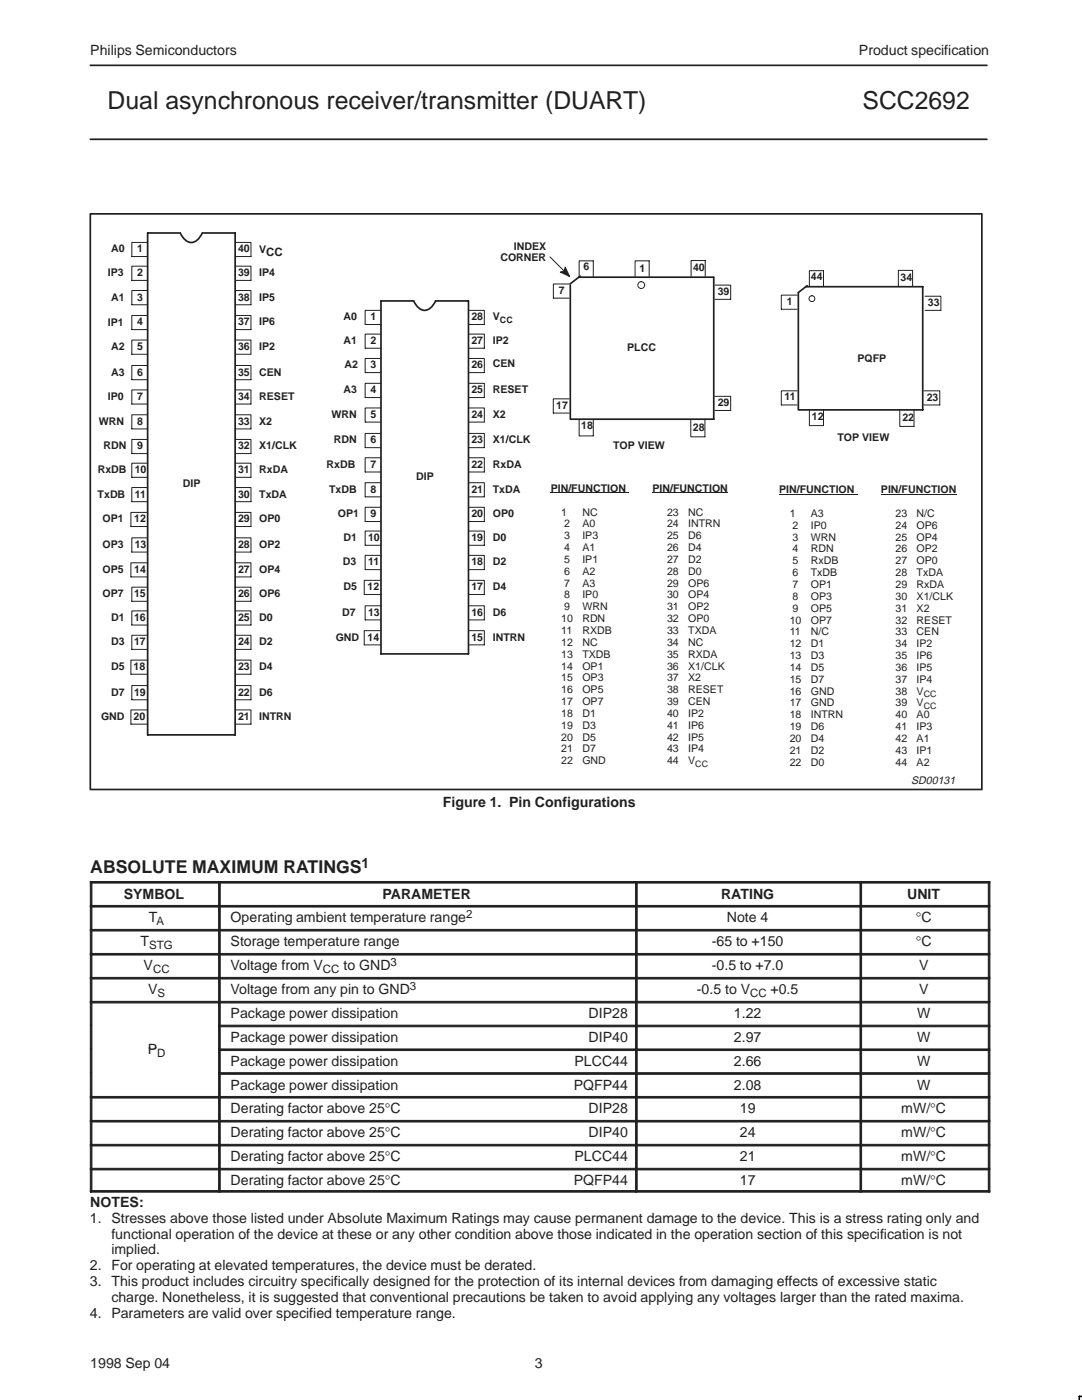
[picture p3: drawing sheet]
<svg xmlns="http://www.w3.org/2000/svg" width="216mm" height="279mm" viewBox="0 0 216 279" stroke-linecap="round" stroke-linejoin="round" font-family="sans-serif">
<path d="M18 13h178.9M18 27.8h178.9M18 42.7h177.9v114.9h-177.9zM36 46.5h-6.5v100.2h17.4v-100.2h-6.5a2.52 2.52 0 0 1-2.6 1.8 3 3 0 0 1-1.8-1.8M113.8 56.9v26.6M113.9 55.3h28.5v28.4h-28.6M76 60.1v70.4h17.5v-70.4h-6.6a2.52 2.52 0 0 1-2.6 1.8 3 3 0 0 1-1.8-1.8h-6.4" fill="none" stroke="#231f20" stroke-width=".34"/>
<g fill="none" stroke="#231f20" stroke-width=".2">
<path d="M29.5 48.4h-3.2v2.8h3.2M29.5 53.1h-3.2v2.9h3.2M29.5 58h-3.2v2.8h3.2M46.9 48.4h3.2v2.8h-3.2M46.9 53.1h3.2v2.9h-3.2M46.9 58h3.2v2.8h-3.2M109.7 51.3l4 3.9M112.6 53.9l1 1.3M113.6 56.7h-3.2v2.8h3.2M115.6 55.2v-3.1h2.8v3.1M126.7 55.2v-3.1h2.8v3.1M137.9 55.2v-3.2h2.8v3.2"/>
<path d="M142.6 56.9h3.2v2.8h-3.2M159.1 58.9h-3.2v2.8h3.2M161.5 57.2v-3.2h2.8v3.2M179.3 57.1v-3.1h2.8v3.1M184.6 59.1h3.1v2.8h-3.1M29.5 63h-3.2v2.8h3.2M29.5 67.9h-3.2v2.8h3.2M29.5 72.9h-3.2v2.9h3.2M29.5 77.8h-3.2v2.8h3.2M46.9 67.9h3.2v2.8h-3.2M46.9 72.9h3.2v2.9h-3.2M46.9 77.8h3.2v2.8h-3.2"/>
<path d="M46.9 63h3.2v2.8h-3.2M76 61.9h-3.1v2.9h3.1M76 66.7h-3.1v2.8h3.1M76 71.5h-3.1v2.9h3.1M76 76.5h-3.1v2.8h3.1M93.5 61.9h3.1v2.9h-3.1M93.5 66.7h3.1v2.8h-3.1M93.5 71.5h3.1v2.9h-3.1M93.5 76.5h3.1v2.8h-3.1M113.6 79.6h-3.2v2.8h3.2M142.6 79.1h3.2v2.8h-3.2M159.1 78h-3.2v2.8h3.2"/>
<path d="M184.3 78h3.2v2.8h-3.2M29.5 82.8h-3.2v2.8h3.2M29.5 87.7h-3.2v2.8h3.2M29.5 92.4h-3.2v2.9h3.2M29.5 97.3h-3.2v2.8h3.2M46.9 82.8h3.2v2.8h-3.2M46.9 87.7h3.2v2.8h-3.2M46.9 92.4h3.2v2.9h-3.2M46.9 97.3h3.2v2.8h-3.2M76 81.4h-3.1v2.8h3.1M76 86.5h-3.1v2.8h3.1M76 91.4h-3.1v2.8h3.1"/>
<path d="M76 96.3h-3.1v2.9h3.1M93.5 81.4h3.1v2.8h-3.1M93.5 86.5h3.1v2.8h-3.1M93.5 91.4h3.1v2.8h-3.1M93.5 96.3h3.1v2.9h-3.1M109.9 98.4h15.7M115.6 83.8v3.2h2.8v-3.2M130.2 98.4h15.1M137.8 83.8v3.4h2.9v-3.4M155.5 98.6h15.6M161.5 81.8v3.1h2.8v-3.1M175.8 98.6h15.1"/>
<path d="M179.5 81.8v3.3h2.9v-3.3M29.5 102.3h-3.4v2.8h3.4M29.5 107.3h-3.2v2.9h3.2M29.5 112.3h-3.4v2.8h3.4M29.5 117.2h-3.2v2.8h3.2M46.9 102.3h3.2v2.8h-3.2M46.9 107.3h3.2v2.9h-3.2M46.9 112.3h3.2v2.8h-3.2M46.9 117.2h3.2v2.8h-3.2M76 101.2h-3.1v2.9h3.1M76 106h-3.1v2.8h3.1M76 110.8h-3.1v2.9h3.1"/>
<path d="M76 115.8h-3.3v2.8h3.3M93.5 101.2h3.1v2.9h-3.1M93.5 106h3.1v2.8h-3.1M93.5 110.8h3.1v2.9h-3.1M93.5 115.8h3.1v2.8h-3.1M29.5 121.9h-3.2v2.8h3.2M29.5 126.8h-3.2v2.8h3.2M29.5 131.7h-3.4v2.9h3.4M29.5 136.8h-3.2v2.9h3.2M46.9 121.9h3.2v2.8h-3.2M46.9 126.8h3.2v2.8h-3.2M46.9 131.7h3.2v2.9h-3.2"/>
<path d="M46.9 136.8h3.2v2.9h-3.2M76 120.9h-3.1v2.8h3.1M76 125.9h-3.3v2.8h3.3M93.5 120.9h3.1v2.8h-3.1M93.5 125.9h3.1v2.8h-3.1M29.5 141.7h-3.4v2.8h3.4M46.9 141.7h3.2v2.8h-3.2"/>
</g>
<path d="M112.8 53.3l.8 1.9-1.8-.9 .8-.2z" fill-rule="evenodd" fill="#231f20" stroke="#231f20" stroke-width=".2"/>
<path d="M113.7 55.1h1.6v1.6h-1.6z" fill-rule="evenodd" fill="#fff"/>
<path d="M115.8 55.1l-2.1 1.6" fill="none" stroke="#231f20" stroke-width=".34"/>
<circle cx="128" cy="56.9" r=".68" fill="#fff"/>
<circle cx="128" cy="56.9" r=".68" fill="none" stroke="#231f20" stroke-width=".2"/>
<path d="M159.3 57.2v24.4M159.4 57.2h24.7v24.6h-24.8" fill="none" stroke="#231f20" stroke-width=".34"/>
<path d="M156.4 55.1h4.3v3.1h-4.3z" fill-rule="evenodd" fill="#fff"/>
<path d="M161.1 57l-1.8 1.4" fill="none" stroke="#231f20" stroke-width=".34"/>
<circle cx="162" cy="59.6" r=".58" fill="#fff"/>
<circle cx="162" cy="59.6" r=".58" fill="none" stroke="#231f20" stroke-width=".2"/>
<g fill="#231f20" stroke="#231f20" stroke-width=".2">
<path d="M18 175.9h.3v4.8h-.3z" fill-rule="evenodd"/>
<path d="M18 175.9h25.6v.3h-25.6z" fill-rule="evenodd"/>
<path d="M43.6 175.9h.3v4.8h-.3z" fill-rule="evenodd"/>
<path d="M43.6 175.9h83.2v.3h-83.2z" fill-rule="evenodd"/>
<path d="M126.8 175.9h.3v4.8h-.3z" fill-rule="evenodd"/>
<path d="M126.8 175.9h44.8v.3h-44.8z" fill-rule="evenodd"/>
<path d="M171.6 175.9h.3v4.8h-.3z" fill-rule="evenodd"/>
<path d="M197.2 175.9h.3v4.8h-.3z" fill-rule="evenodd"/>
<path d="M171.6 175.9h25.9v.3h-25.9z" fill-rule="evenodd"/>
<path d="M18 180.7h.3v4.8h-.3z" fill-rule="evenodd"/>
<path d="M18 180.7h25.6v.3h-25.6z" fill-rule="evenodd"/>
<path d="M43.6 180.7h.3v4.8h-.3z" fill-rule="evenodd"/>
<path d="M43.6 180.7h83.2v.3h-83.2z" fill-rule="evenodd"/>
<path d="M126.8 180.7h.3v4.8h-.3z" fill-rule="evenodd"/>
<path d="M126.8 180.7h44.8v.3h-44.8z" fill-rule="evenodd"/>
<path d="M171.6 180.7h.3v4.8h-.3z" fill-rule="evenodd"/>
<path d="M197.2 180.7h.3v4.8h-.3z" fill-rule="evenodd"/>
<path d="M171.6 180.7h25.9v.3h-25.9z" fill-rule="evenodd"/>
<path d="M18 185.5h.3v4.8h-.3z" fill-rule="evenodd"/>
<path d="M18 185.5h25.6v.3h-25.6z" fill-rule="evenodd"/>
<path d="M43.6 185.5h.3v4.8h-.3z" fill-rule="evenodd"/>
<path d="M43.6 185.5h83.2v.3h-83.2z" fill-rule="evenodd"/>
<path d="M126.8 185.5h.3v4.8h-.3z" fill-rule="evenodd"/>
<path d="M126.8 185.5h44.8v.3h-44.8z" fill-rule="evenodd"/>
<path d="M171.6 185.5h.3v4.8h-.3z" fill-rule="evenodd"/>
<path d="M197.2 185.5h.3v4.8h-.3z" fill-rule="evenodd"/>
<path d="M171.6 185.5h25.9v.3h-25.9z" fill-rule="evenodd"/>
<path d="M18 190.3h.3v4.7h-.3z" fill-rule="evenodd"/>
<path d="M18 190.3h25.6v.3h-25.6z" fill-rule="evenodd"/>
<path d="M43.6 190.3h.3v4.7h-.3z" fill-rule="evenodd"/>
<path d="M43.6 190.3h83.2v.3h-83.2z" fill-rule="evenodd"/>
<path d="M126.8 190.3h.3v4.7h-.3z" fill-rule="evenodd"/>
<path d="M126.8 190.3h44.8v.3h-44.8z" fill-rule="evenodd"/>
<path d="M171.6 190.3h.3v4.7h-.3z" fill-rule="evenodd"/>
<path d="M197.2 190.3h.3v4.7h-.3z" fill-rule="evenodd"/>
<path d="M171.6 190.3h25.9v.3h-25.9z" fill-rule="evenodd"/>
<path d="M18 195.1h.3v4.7h-.3z" fill-rule="evenodd"/>
<path d="M18 195.1h25.6v.3h-25.6z" fill-rule="evenodd"/>
<path d="M43.6 195.1h.3v4.7h-.3z" fill-rule="evenodd"/>
<path d="M43.6 195.1h83.2v.3h-83.2z" fill-rule="evenodd"/>
<path d="M126.8 195.1h.3v4.7h-.3z" fill-rule="evenodd"/>
<path d="M126.8 195.1h44.8v.3h-44.8z" fill-rule="evenodd"/>
<path d="M171.6 195.1h.3v4.7h-.3z" fill-rule="evenodd"/>
<path d="M197.2 195.1h.3v4.7h-.3z" fill-rule="evenodd"/>
<path d="M171.6 195.1h25.9v.3h-25.9z" fill-rule="evenodd"/>
<path d="M18 199.8h.3v4.8h-.3z" fill-rule="evenodd"/>
<path d="M18 199.8h25.6v.4h-25.6z" fill-rule="evenodd"/>
<path d="M43.6 199.8h.3v4.8h-.3z" fill-rule="evenodd"/>
<path d="M43.6 199.8h83.2v.4h-83.2z" fill-rule="evenodd"/>
<path d="M126.8 199.8h.3v4.8h-.3z" fill-rule="evenodd"/>
<path d="M126.8 199.8h44.8v.4h-44.8z" fill-rule="evenodd"/>
<path d="M171.6 199.8h.3v4.8h-.3z" fill-rule="evenodd"/>
<path d="M197.2 199.8h.3v4.8h-.3z" fill-rule="evenodd"/>
<path d="M171.6 199.8h25.9v.4h-25.9z" fill-rule="evenodd"/>
<path d="M18 204.6h.3v4.7h-.3z" fill-rule="evenodd"/>
<path d="M43.6 204.6h.3v4.7h-.3z" fill-rule="evenodd"/>
<path d="M43.6 204.6h83.2v.3h-83.2z" fill-rule="evenodd"/>
<path d="M126.8 204.6h.3v4.7h-.3z" fill-rule="evenodd"/>
<path d="M126.8 204.6h44.8v.3h-44.8z" fill-rule="evenodd"/>
<path d="M171.6 204.6h.3v4.7h-.3z" fill-rule="evenodd"/>
<path d="M197.2 204.6h.3v4.7h-.3z" fill-rule="evenodd"/>
<path d="M171.6 204.6h25.9v.3h-25.9z" fill-rule="evenodd"/>
<path d="M18 209.3h.3v4.8h-.3z" fill-rule="evenodd"/>
<path d="M43.6 209.3h.3v4.8h-.3z" fill-rule="evenodd"/>
<path d="M43.6 209.3h83.2v.4h-83.2z" fill-rule="evenodd"/>
<path d="M126.8 209.3h.3v4.8h-.3z" fill-rule="evenodd"/>
<path d="M126.8 209.3h44.8v.4h-44.8z" fill-rule="evenodd"/>
<path d="M171.6 209.3h.3v4.8h-.3z" fill-rule="evenodd"/>
<path d="M197.2 209.3h.3v4.8h-.3z" fill-rule="evenodd"/>
<path d="M171.6 209.3h25.9v.4h-25.9z" fill-rule="evenodd"/>
<path d="M18 214.1h.3v4.7h-.3z" fill-rule="evenodd"/>
<path d="M43.6 214.1h.3v4.7h-.3z" fill-rule="evenodd"/>
<path d="M43.6 214.1h83.2v.3h-83.2z" fill-rule="evenodd"/>
<path d="M126.8 214.1h.3v4.7h-.3z" fill-rule="evenodd"/>
<path d="M126.8 214.1h44.8v.3h-44.8z" fill-rule="evenodd"/>
<path d="M171.6 214.1h.3v4.7h-.3z" fill-rule="evenodd"/>
<path d="M197.2 214.1h.3v4.7h-.3z" fill-rule="evenodd"/>
<path d="M171.6 214.1h25.9v.3h-25.9z" fill-rule="evenodd"/>
<path d="M18 218.8h.3v4.8h-.3z" fill-rule="evenodd"/>
<path d="M18 218.8h25.6v.3h-25.6z" fill-rule="evenodd"/>
<path d="M43.6 218.8h.3v4.8h-.3z" fill-rule="evenodd"/>
<path d="M43.6 218.8h83.2v.3h-83.2z" fill-rule="evenodd"/>
<path d="M126.8 218.8h.3v4.8h-.3z" fill-rule="evenodd"/>
<path d="M126.8 218.8h44.8v.3h-44.8z" fill-rule="evenodd"/>
<path d="M171.6 218.8h.3v4.8h-.3z" fill-rule="evenodd"/>
<path d="M197.2 218.8h.3v4.8h-.3z" fill-rule="evenodd"/>
<path d="M171.6 218.8h25.9v.3h-25.9z" fill-rule="evenodd"/>
<path d="M18 223.6h.3v4.8h-.3z" fill-rule="evenodd"/>
<path d="M18 223.6h25.6v.3h-25.6z" fill-rule="evenodd"/>
<path d="M43.6 223.6h.3v4.8h-.3z" fill-rule="evenodd"/>
<path d="M43.6 223.6h83.2v.3h-83.2z" fill-rule="evenodd"/>
<path d="M126.8 223.6h.3v4.8h-.3z" fill-rule="evenodd"/>
<path d="M126.8 223.6h44.8v.3h-44.8z" fill-rule="evenodd"/>
<path d="M171.6 223.6h.3v4.8h-.3z" fill-rule="evenodd"/>
<path d="M197.2 223.6h.3v4.8h-.3z" fill-rule="evenodd"/>
<path d="M171.6 223.6h25.9v.3h-25.9z" fill-rule="evenodd"/>
<path d="M18 228.4h.3v4.7h-.3z" fill-rule="evenodd"/>
<path d="M18 228.4h25.6v.3h-25.6z" fill-rule="evenodd"/>
<path d="M43.6 228.4h.3v4.7h-.3z" fill-rule="evenodd"/>
<path d="M43.6 228.4h83.2v.3h-83.2z" fill-rule="evenodd"/>
<path d="M126.8 228.4h.3v4.7h-.3z" fill-rule="evenodd"/>
<path d="M126.8 228.4h44.8v.3h-44.8z" fill-rule="evenodd"/>
<path d="M171.6 228.4h.3v4.7h-.3z" fill-rule="evenodd"/>
<path d="M197.2 228.4h.3v4.7h-.3z" fill-rule="evenodd"/>
<path d="M171.6 228.4h25.9v.3h-25.9z" fill-rule="evenodd"/>
<path d="M18 233.2h.3v4.7h-.3z" fill-rule="evenodd"/>
<path d="M18 233.2h25.6v.3h-25.6z" fill-rule="evenodd"/>
<path d="M18 237.6h25.6v.3h-25.6z" fill-rule="evenodd"/>
<path d="M43.6 233.2h.3v4.7h-.3z" fill-rule="evenodd"/>
<path d="M43.6 233.2h83.2v.3h-83.2z" fill-rule="evenodd"/>
<path d="M43.6 237.6h83.2v.3h-83.2z" fill-rule="evenodd"/>
<path d="M126.8 233.2h.3v4.7h-.3z" fill-rule="evenodd"/>
<path d="M126.8 233.2h44.8v.3h-44.8z" fill-rule="evenodd"/>
<path d="M126.8 237.6h44.8v.3h-44.8z" fill-rule="evenodd"/>
<path d="M171.6 233.2h.3v4.7h-.3z" fill-rule="evenodd"/>
<path d="M197.2 233.2h.3v4.7h-.3z" fill-rule="evenodd"/>
<path d="M171.6 233.2h25.9v.3h-25.9z" fill-rule="evenodd"/>
<path d="M171.6 237.6h25.9v.3h-25.9z" fill-rule="evenodd"/>
</g>
<path d="M215.9 278.7h-.5v.7" fill="none" stroke="#000" stroke-width=".32"/>
<g font-size="4.9" fill="#231f20">
<text x="21.5" y="21.8">Dual asynchronous receiver/transmitter (DUART)</text>
<text x="172.1" y="21.8">SCC2692</text>
</g>
<text font-size="3.5" fill="#231f20" x="18" y="174.3">ABSOLUTE MAXIMUM RATINGS</text>
<g font-size="2.8" fill="#231f20">
<text x="18" y="10.9">Philips Semiconductors</text>
<text x="171.4" y="10.9">Product specification</text>
<text x="88.4" y="161.1">Figure 1. Pin Configurations</text>
<text x="72.1" y="173.2">1</text>
<text x="24.7" y="179.3">SYMBOL</text>
<text x="76.3" y="179.3">PARAMETER</text>
<text x="143.9" y="179.3">RATING</text>
<text x="181" y="179.3">UNIT</text>
<text x="29.7" y="184.1">T</text>
<text x="46" y="184.1">Operating ambient temperature range</text>
<text x="145" y="184.1">Note 4</text>
<text x="182.7" y="184.1">°C</text>
<text x="28" y="188.9">T</text>
<text x="46" y="188.9">Storage temperature range</text>
<text x="142" y="188.9">-65 to +150</text>
<text x="182.7" y="188.9">°C</text>
<text x="28.7" y="193.7">V</text>
<text x="46" y="193.7">Voltage from V</text>
<text x="68.5" y="193.7">to GND</text>
<text x="142" y="193.7">-0.5 to +7.0</text>
<text x="183.4" y="193.7">V</text>
<text x="29.5" y="198.5">V</text>
<text x="46" y="198.5">Voltage from any pin to GND</text>
<text x="46" y="203.2">Package power dissipation</text>
<text x="117.5" y="203.2">DIP28</text>
<text x="139.1" y="198.5">-0.5 to V</text>
<text x="146.5" y="203.2">1.22</text>
<text x="153.7" y="198.5">+0.5</text>
<text x="183" y="203.2">W</text>
<text x="183.4" y="198.5">V</text>
<text x="46" y="208">Package power dissipation</text>
<text x="117.5" y="208">DIP40</text>
<text x="146.5" y="208">2.97</text>
<text x="183" y="208">W</text>
<text x="29.5" y="210.4">P</text>
<text x="46" y="212.7">Package power dissipation</text>
<text x="114.6" y="212.7">PLCC44</text>
<text x="146.5" y="212.7">2.66</text>
<text x="183" y="212.7">W</text>
<text x="46" y="217.4">Package power dissipation</text>
<text x="114.5" y="217.4">PQFP44</text>
<text x="146.5" y="217.4">2.08</text>
<text x="183" y="217.4">W</text>
<text x="46" y="222.2">Derating factor above 25°C</text>
<text x="46" y="227">Derating factor above 25°C</text>
<text x="117.5" y="222.2">DIP28</text>
<text x="117.5" y="227">DIP40</text>
<text x="147.6" y="222.2">19</text>
<text x="147.6" y="227">24</text>
<text x="179.8" y="222.2">mW/°C</text>
<text x="179.8" y="227">mW/°C</text>
<text x="46" y="231.8">Derating factor above 25°C</text>
<text x="114.6" y="231.8">PLCC44</text>
<text x="147.6" y="231.8">21</text>
<text x="179.8" y="231.8">mW/°C</text>
<text x="46" y="236.6">Derating factor above 25°C</text>
<text x="114.5" y="236.6">PQFP44</text>
<text x="147.6" y="236.6">17</text>
<text x="179.8" y="236.6">mW/°C</text>
<text x="17.9" y="244.1">1. Stresses above those listed under Absolute Maximum Ratings may cause permanent damage to the device. This is a stress rating only and</text>
<text x="18" y="240.9">NOTES:</text>
<text x="22.2" y="247.2">functional operation of the device at these or any other condition above those indicated in the operation section of this specification is not</text>
<text x="22.2" y="250.4">implied.</text>
<text x="17.9" y="253.5">2. For operating at elevated temperatures, the device must be derated.</text>
<text x="17.9" y="256.7">3. This product includes circuitry specifically designed for the protection of its internal devices from damaging effects of excessive static</text>
<text x="17.9" y="263">4. Parameters are valid over specified temperature range.</text>
<text x="22.2" y="259.8">charge. Nonetheless, it is suggested that conventional precautions be taken to avoid applying any voltages larger than the rated maxima.</text>
<text x="18" y="273">1998 Sep 04</text>
<text x="106.7" y="273">3</text>
</g>
<g font-size="2.3" fill="#231f20">
<text x="53.1" y="51.2">CC</text>
<text x="31.3" y="184.7">A</text>
<text x="93" y="183.2">2</text>
<text x="29.8" y="189.5">STG</text>
<text x="30.5" y="194.3">CC</text>
<text x="64.4" y="194.3">CC</text>
<text x="77.9" y="192.8">3</text>
<text x="81.8" y="197.6">3</text>
<text x="31.4" y="199.1">S</text>
<text x="149.7" y="199.1">CC</text>
<text x="31.4" y="211">D</text>
</g>
<text font-size="2.2" fill="#231f20" x="181.8" y="156.4">SD00131</text>
<g font-size="2.1" fill="#231f20">
<text x="22.2" y="50.4">A0</text>
<text x="27.4" y="50.4">1</text>
<text x="47.5" y="50.4">40</text>
<text x="51.7" y="50.6">V</text>
<text x="99.8" y="52.2">CORNER</text>
<text x="102.6" y="49.8">INDEX</text>
<text x="116.5" y="53.9">6</text>
<text x="21.5" y="55.1">IP3</text>
<text x="22.2" y="60">A1</text>
<text x="27.4" y="60">3</text>
<text x="27.4" y="55.1">2</text>
<text x="47.5" y="60">38</text>
<text x="47.5" y="55.1">39</text>
<text x="51.7" y="55.1">IP4</text>
<text x="51.7" y="60">IP5</text>
<text x="111.5" y="58.7">7</text>
<text x="127.6" y="54.2">1</text>
<text x="138.3" y="54.2">40</text>
<text x="143.2" y="58.9">39</text>
<text x="161.8" y="55.8">44</text>
<text x="179.7" y="56.1">34</text>
<text x="21.5" y="65">IP1</text>
<text x="27.4" y="65">4</text>
<text x="47.5" y="65">37</text>
<text x="51.7" y="65">IP6</text>
<text x="68.5" y="63.9">A0</text>
<text x="73.9" y="63.9">1</text>
<text x="94.1" y="63.9">28</text>
<text x="98.3" y="63.9">V</text>
<text x="157" y="60.9">1</text>
<text x="185.2" y="61.1">33</text>
<text x="22.2" y="69.9">A2</text>
<text x="27.4" y="69.9">5</text>
<text x="47.5" y="69.9">36</text>
<text x="51.7" y="69.9">IP2</text>
<text x="68.5" y="68.7">A1</text>
<text x="73.9" y="68.7">2</text>
<text x="94.1" y="68.7">27</text>
<text x="98.3" y="68.7">IP2</text>
<text x="125.1" y="70">PLCC</text>
<text x="22.2" y="74.9">A3</text>
<text x="27.4" y="74.9">6</text>
<text x="47.5" y="74.9">35</text>
<text x="51.7" y="74.9">CEN</text>
<text x="68.7" y="73.5">A2</text>
<text x="73.9" y="73.5">3</text>
<text x="94.1" y="73.5">26</text>
<text x="98.3" y="73.2">CEN</text>
<text x="171.1" y="72.2">PQFP</text>
<text x="21.5" y="79.8">IP0</text>
<text x="27.4" y="79.8">7</text>
<text x="47.5" y="79.8">34</text>
<text x="51.7" y="79.8">RESET</text>
<text x="66.2" y="83.4">WRN</text>
<text x="68.5" y="78.5">A3</text>
<text x="73.9" y="83.4">5</text>
<text x="73.9" y="78.5">4</text>
<text x="94.1" y="83.4">24</text>
<text x="94.1" y="78.5">25</text>
<text x="98.3" y="78.5">RESET</text>
<text x="98.3" y="83.4">X2</text>
<text x="111" y="81.6">17</text>
<text x="143.2" y="81.1">29</text>
<text x="156.5" y="79.9">11</text>
<text x="162" y="83.8">12</text>
<text x="184.9" y="80">23</text>
<text x="19.7" y="84.8">WRN</text>
<text x="20.7" y="89.7">RDN</text>
<text x="27.4" y="89.7">9</text>
<text x="27.4" y="84.8">8</text>
<text x="47.5" y="89.7">32</text>
<text x="47.5" y="84.8">33</text>
<text x="51.7" y="84.8">X2</text>
<text x="51.7" y="89.7">X1/CLK</text>
<text x="66.6" y="88.5">RDN</text>
<text x="73.9" y="88.5">6</text>
<text x="94.1" y="88.5">23</text>
<text x="98.3" y="88.5">X1/CLK</text>
<text x="116" y="85.7">18</text>
<text x="122.4" y="89.6">TOP VIEW</text>
<text x="138.3" y="86.1">28</text>
<text x="167.1" y="88.1">TOP VIEW</text>
<text x="180.1" y="84">22</text>
<text x="19.5" y="94.4">RxDB</text>
<text x="26.9" y="94.4">10</text>
<text x="47.5" y="94.4">31</text>
<text x="51.7" y="94.4">RxDA</text>
<text x="65.2" y="93.4">RxDB</text>
<text x="73.9" y="93.4">7</text>
<text x="83.1" y="95.9">DIP</text>
<text x="94.1" y="93.4">22</text>
<text x="98.3" y="93.4">RxDA</text>
<text x="19.5" y="99.3">TxDB</text>
<text x="26.9" y="99.3">11</text>
<text x="36.5" y="97.2">DIP</text>
<text x="47.5" y="99.3">30</text>
<text x="51.7" y="99.3">TxDA</text>
<text x="65.7" y="98.3">TxDB</text>
<text x="73.9" y="98.3">8</text>
<text x="94.1" y="98.3">21</text>
<text x="98.3" y="98.3">TxDA</text>
<text x="109.9" y="98.2">PIN/FUNCTION</text>
<text x="130.2" y="98.2">PIN/FUNCTION</text>
<text x="155.5" y="98.4">PIN/FUNCTION</text>
<text x="175.8" y="98.4">PIN/FUNCTION</text>
<text x="20.5" y="104.3">OP1</text>
<text x="26.8" y="104.3">12</text>
<text x="47.5" y="104.3">29</text>
<text x="51.7" y="104.3">OP0</text>
<text x="67.4" y="103.2">OP1</text>
<text x="68.5" y="108">D1</text>
<text x="73.4" y="108">10</text>
<text x="73.9" y="103.2">9</text>
<text x="94.1" y="103.2">20</text>
<text x="94.1" y="108">19</text>
<text x="98.3" y="103.2">OP0</text>
<text x="98.3" y="108">D0</text>
<text x="112" y="102.9">1</text>
<text x="112.6" y="105.2">2</text>
<text x="112.6" y="107.6">3</text>
<text x="116.2" y="102.9">NC</text>
<text x="116.2" y="105.2">A0</text>
<text x="116.2" y="107.6">IP3</text>
<text x="133.1" y="102.9">23</text>
<text x="133.1" y="105.2">24</text>
<text x="133.1" y="107.6">25</text>
<text x="137.3" y="102.9">NC</text>
<text x="137.3" y="105.2">INTRN</text>
<text x="137.3" y="107.6">D6</text>
<text x="157.6" y="103.2">1</text>
<text x="158.2" y="105.5">2</text>
<text x="158.2" y="107.9">3</text>
<text x="161.8" y="103.2">A3</text>
<text x="161.8" y="105.5">IP0</text>
<text x="161.8" y="107.9">WRN</text>
<text x="178.7" y="103.2">23</text>
<text x="178.7" y="105.5">24</text>
<text x="178.7" y="107.9">25</text>
<text x="182.9" y="103.2">N/C</text>
<text x="182.9" y="105.5">OP6</text>
<text x="182.9" y="107.9">OP4</text>
<text x="20.5" y="109.3">OP3</text>
<text x="26.9" y="109.3">13</text>
<text x="47.5" y="109.3">28</text>
<text x="51.7" y="109.3">OP2</text>
<text x="68.4" y="112.8">D3</text>
<text x="73.4" y="112.8">11</text>
<text x="94.1" y="112.8">18</text>
<text x="98.3" y="112.8">D2</text>
<text x="112.6" y="110">4</text>
<text x="112.6" y="112.3">5</text>
<text x="116.2" y="110">A1</text>
<text x="116.2" y="112.3">IP1</text>
<text x="133.1" y="110">26</text>
<text x="133.1" y="112.3">27</text>
<text x="137.3" y="110">D4</text>
<text x="137.3" y="112.3">D2</text>
<text x="158.2" y="110.3">4</text>
<text x="158.2" y="112.6">5</text>
<text x="161.8" y="110.3">RDN</text>
<text x="161.8" y="112.6">RxDB</text>
<text x="178.7" y="110.3">26</text>
<text x="178.7" y="112.6">27</text>
<text x="182.9" y="110.3">OP2</text>
<text x="182.9" y="112.6">OP0</text>
<text x="20.5" y="114.3">OP5</text>
<text x="20.5" y="119.2">OP7</text>
<text x="26.7" y="119.2">15</text>
<text x="26.8" y="114.3">14</text>
<text x="47.5" y="114.3">27</text>
<text x="47.5" y="119.2">26</text>
<text x="51.7" y="114.3">OP4</text>
<text x="51.7" y="119.2">OP6</text>
<text x="68.5" y="117.8">D5</text>
<text x="73.3" y="117.8">12</text>
<text x="94.1" y="117.8">17</text>
<text x="98.3" y="117.8">D4</text>
<text x="112.6" y="114.7">6</text>
<text x="112.6" y="117.1">7</text>
<text x="112.6" y="119.4">8</text>
<text x="116.2" y="114.7">A2</text>
<text x="116.2" y="117.1">A3</text>
<text x="116.2" y="119.4">IP0</text>
<text x="133.1" y="114.7">28</text>
<text x="133.1" y="117.1">29</text>
<text x="133.1" y="119.4">30</text>
<text x="137.3" y="114.7">D0</text>
<text x="137.3" y="117.1">OP6</text>
<text x="137.3" y="119.4">OP4</text>
<text x="158.2" y="115">6</text>
<text x="158.2" y="117.3">7</text>
<text x="158.2" y="119.7">8</text>
<text x="161.8" y="115">TxDB</text>
<text x="161.8" y="117.3">OP1</text>
<text x="161.8" y="119.7">OP3</text>
<text x="178.7" y="115">28</text>
<text x="178.7" y="117.3">29</text>
<text x="178.7" y="119.7">30</text>
<text x="182.9" y="115">TxDA</text>
<text x="182.9" y="117.3">RxDA</text>
<text x="182.9" y="119.7">X1/CLK</text>
<text x="22.2" y="123.9">D1</text>
<text x="26.7" y="123.9">16</text>
<text x="47.5" y="123.9">25</text>
<text x="51.7" y="123.9">D0</text>
<text x="68.3" y="122.9">D7</text>
<text x="73.4" y="122.9">13</text>
<text x="94.1" y="122.9">16</text>
<text x="98.3" y="122.9">D6</text>
<text x="112" y="124.2">10</text>
<text x="112.6" y="121.8">9</text>
<text x="116.2" y="124.2">RDN</text>
<text x="116.2" y="121.8">WRN</text>
<text x="133.1" y="124.2">32</text>
<text x="133.1" y="121.8">31</text>
<text x="137.3" y="124.2">OP0</text>
<text x="137.3" y="121.8">OP2</text>
<text x="157.6" y="124.4">10</text>
<text x="158.2" y="122.1">9</text>
<text x="161.8" y="122.1">OP5</text>
<text x="161.8" y="124.4">OP7</text>
<text x="178.7" y="122.1">31</text>
<text x="178.7" y="124.4">32</text>
<text x="182.9" y="122.1">X2</text>
<text x="182.9" y="124.4">RESET</text>
<text x="22.2" y="128.8">D3</text>
<text x="26.7" y="128.8">17</text>
<text x="47.5" y="128.8">24</text>
<text x="51.7" y="128.8">D2</text>
<text x="67" y="127.9">GND</text>
<text x="73.3" y="127.9">14</text>
<text x="94.1" y="127.9">15</text>
<text x="98.3" y="127.9">INTRN</text>
<text x="112" y="126.5">11</text>
<text x="112" y="128.9">12</text>
<text x="112" y="131.3">13</text>
<text x="116.2" y="126.5">RXDB</text>
<text x="116.2" y="128.9">NC</text>
<text x="116.2" y="131.3">TXDB</text>
<text x="133.1" y="126.5">33</text>
<text x="133.1" y="128.9">34</text>
<text x="133.1" y="131.3">35</text>
<text x="137.3" y="126.5">TXDA</text>
<text x="137.3" y="128.9">NC</text>
<text x="137.3" y="131.3">RXDA</text>
<text x="157.6" y="126.8">11</text>
<text x="157.6" y="129.2">12</text>
<text x="157.6" y="131.5">13</text>
<text x="161.8" y="126.8">N/C</text>
<text x="161.8" y="129.2">D1</text>
<text x="161.8" y="131.5">D3</text>
<text x="178.7" y="126.8">33</text>
<text x="178.7" y="129.2">34</text>
<text x="178.7" y="131.5">35</text>
<text x="182.9" y="126.8">CEN</text>
<text x="182.9" y="129.2">IP2</text>
<text x="182.9" y="131.5">IP6</text>
<text x="22.2" y="133.7">D5</text>
<text x="26.7" y="133.7">18</text>
<text x="47.5" y="133.7">23</text>
<text x="51.7" y="133.7">D4</text>
<text x="112" y="133.6">14</text>
<text x="112" y="136">15</text>
<text x="116.2" y="133.6">OP1</text>
<text x="116.2" y="136">OP3</text>
<text x="133.1" y="133.6">36</text>
<text x="133.1" y="136">37</text>
<text x="137.3" y="133.6">X1/CLK</text>
<text x="137.3" y="136">X2</text>
<text x="157.6" y="133.9">14</text>
<text x="157.6" y="136.3">15</text>
<text x="161.8" y="133.9">D5</text>
<text x="161.8" y="136.3">D7</text>
<text x="178.7" y="133.9">36</text>
<text x="178.7" y="136.3">37</text>
<text x="182.9" y="133.9">IP5</text>
<text x="182.9" y="136.3">IP4</text>
<text x="20.2" y="143.7">GND</text>
<text x="22.2" y="138.8">D7</text>
<text x="26.7" y="143.7">20</text>
<text x="26.7" y="138.8">19</text>
<text x="47.5" y="138.8">22</text>
<text x="47.5" y="143.7">21</text>
<text x="51.7" y="138.8">D6</text>
<text x="51.7" y="143.7">INTRN</text>
<text x="112" y="138.3">16</text>
<text x="112" y="140.7">17</text>
<text x="112" y="143.1">18</text>
<text x="116.2" y="138.3">OP5</text>
<text x="116.2" y="140.7">OP7</text>
<text x="116.2" y="143.1">D1</text>
<text x="133.1" y="138.3">38</text>
<text x="133.1" y="140.7">39</text>
<text x="133.1" y="143.1">40</text>
<text x="137.3" y="138.3">RESET</text>
<text x="137.3" y="140.7">CEN</text>
<text x="137.3" y="143.1">IP2</text>
<text x="157.6" y="138.6">16</text>
<text x="157.6" y="141">17</text>
<text x="157.6" y="143.4">18</text>
<text x="161.8" y="138.6">GND</text>
<text x="161.8" y="141">GND</text>
<text x="161.8" y="143.4">INTRN</text>
<text x="178.7" y="138.6">38</text>
<text x="178.7" y="141">39</text>
<text x="178.7" y="143.4">40</text>
<text x="182.9" y="138.6">V</text>
<text x="182.9" y="141">V</text>
<text x="182.9" y="143.4">A0</text>
<text x="112" y="145.4">19</text>
<text x="112" y="147.8">20</text>
<text x="116.2" y="145.4">D3</text>
<text x="116.2" y="147.8">D5</text>
<text x="133.1" y="145.4">41</text>
<text x="133.1" y="147.8">42</text>
<text x="137.3" y="145.4">IP6</text>
<text x="137.3" y="147.8">IP5</text>
<text x="157.6" y="145.7">19</text>
<text x="157.6" y="148.1">20</text>
<text x="161.8" y="145.7">D6</text>
<text x="161.8" y="148.1">D4</text>
<text x="178.7" y="145.7">41</text>
<text x="178.7" y="148.1">42</text>
<text x="182.9" y="145.7">IP3</text>
<text x="182.9" y="148.1">A1</text>
<text x="112" y="150.2">21</text>
<text x="112" y="152.5">22</text>
<text x="116.2" y="150.2">D7</text>
<text x="116.2" y="152.5">GND</text>
<text x="133.1" y="150.2">43</text>
<text x="133.1" y="152.5">44</text>
<text x="137.3" y="150.2">IP4</text>
<text x="137.3" y="152.5">V</text>
<text x="157.6" y="150.4">21</text>
<text x="157.6" y="152.8">22</text>
<text x="161.8" y="150.4">D2</text>
<text x="161.8" y="152.8">D0</text>
<text x="178.7" y="150.4">43</text>
<text x="178.7" y="152.8">44</text>
<text x="182.9" y="150.4">IP1</text>
<text x="182.9" y="152.8">A2</text>
</g>
<g font-size="1.8" fill="#231f20">
<text x="99.8" y="64.4">CC</text>
<text x="184.3" y="139.1">CC</text>
<text x="184.3" y="141.4">CC</text>
<text x="138.7" y="153">CC</text>
</g>
</svg>
